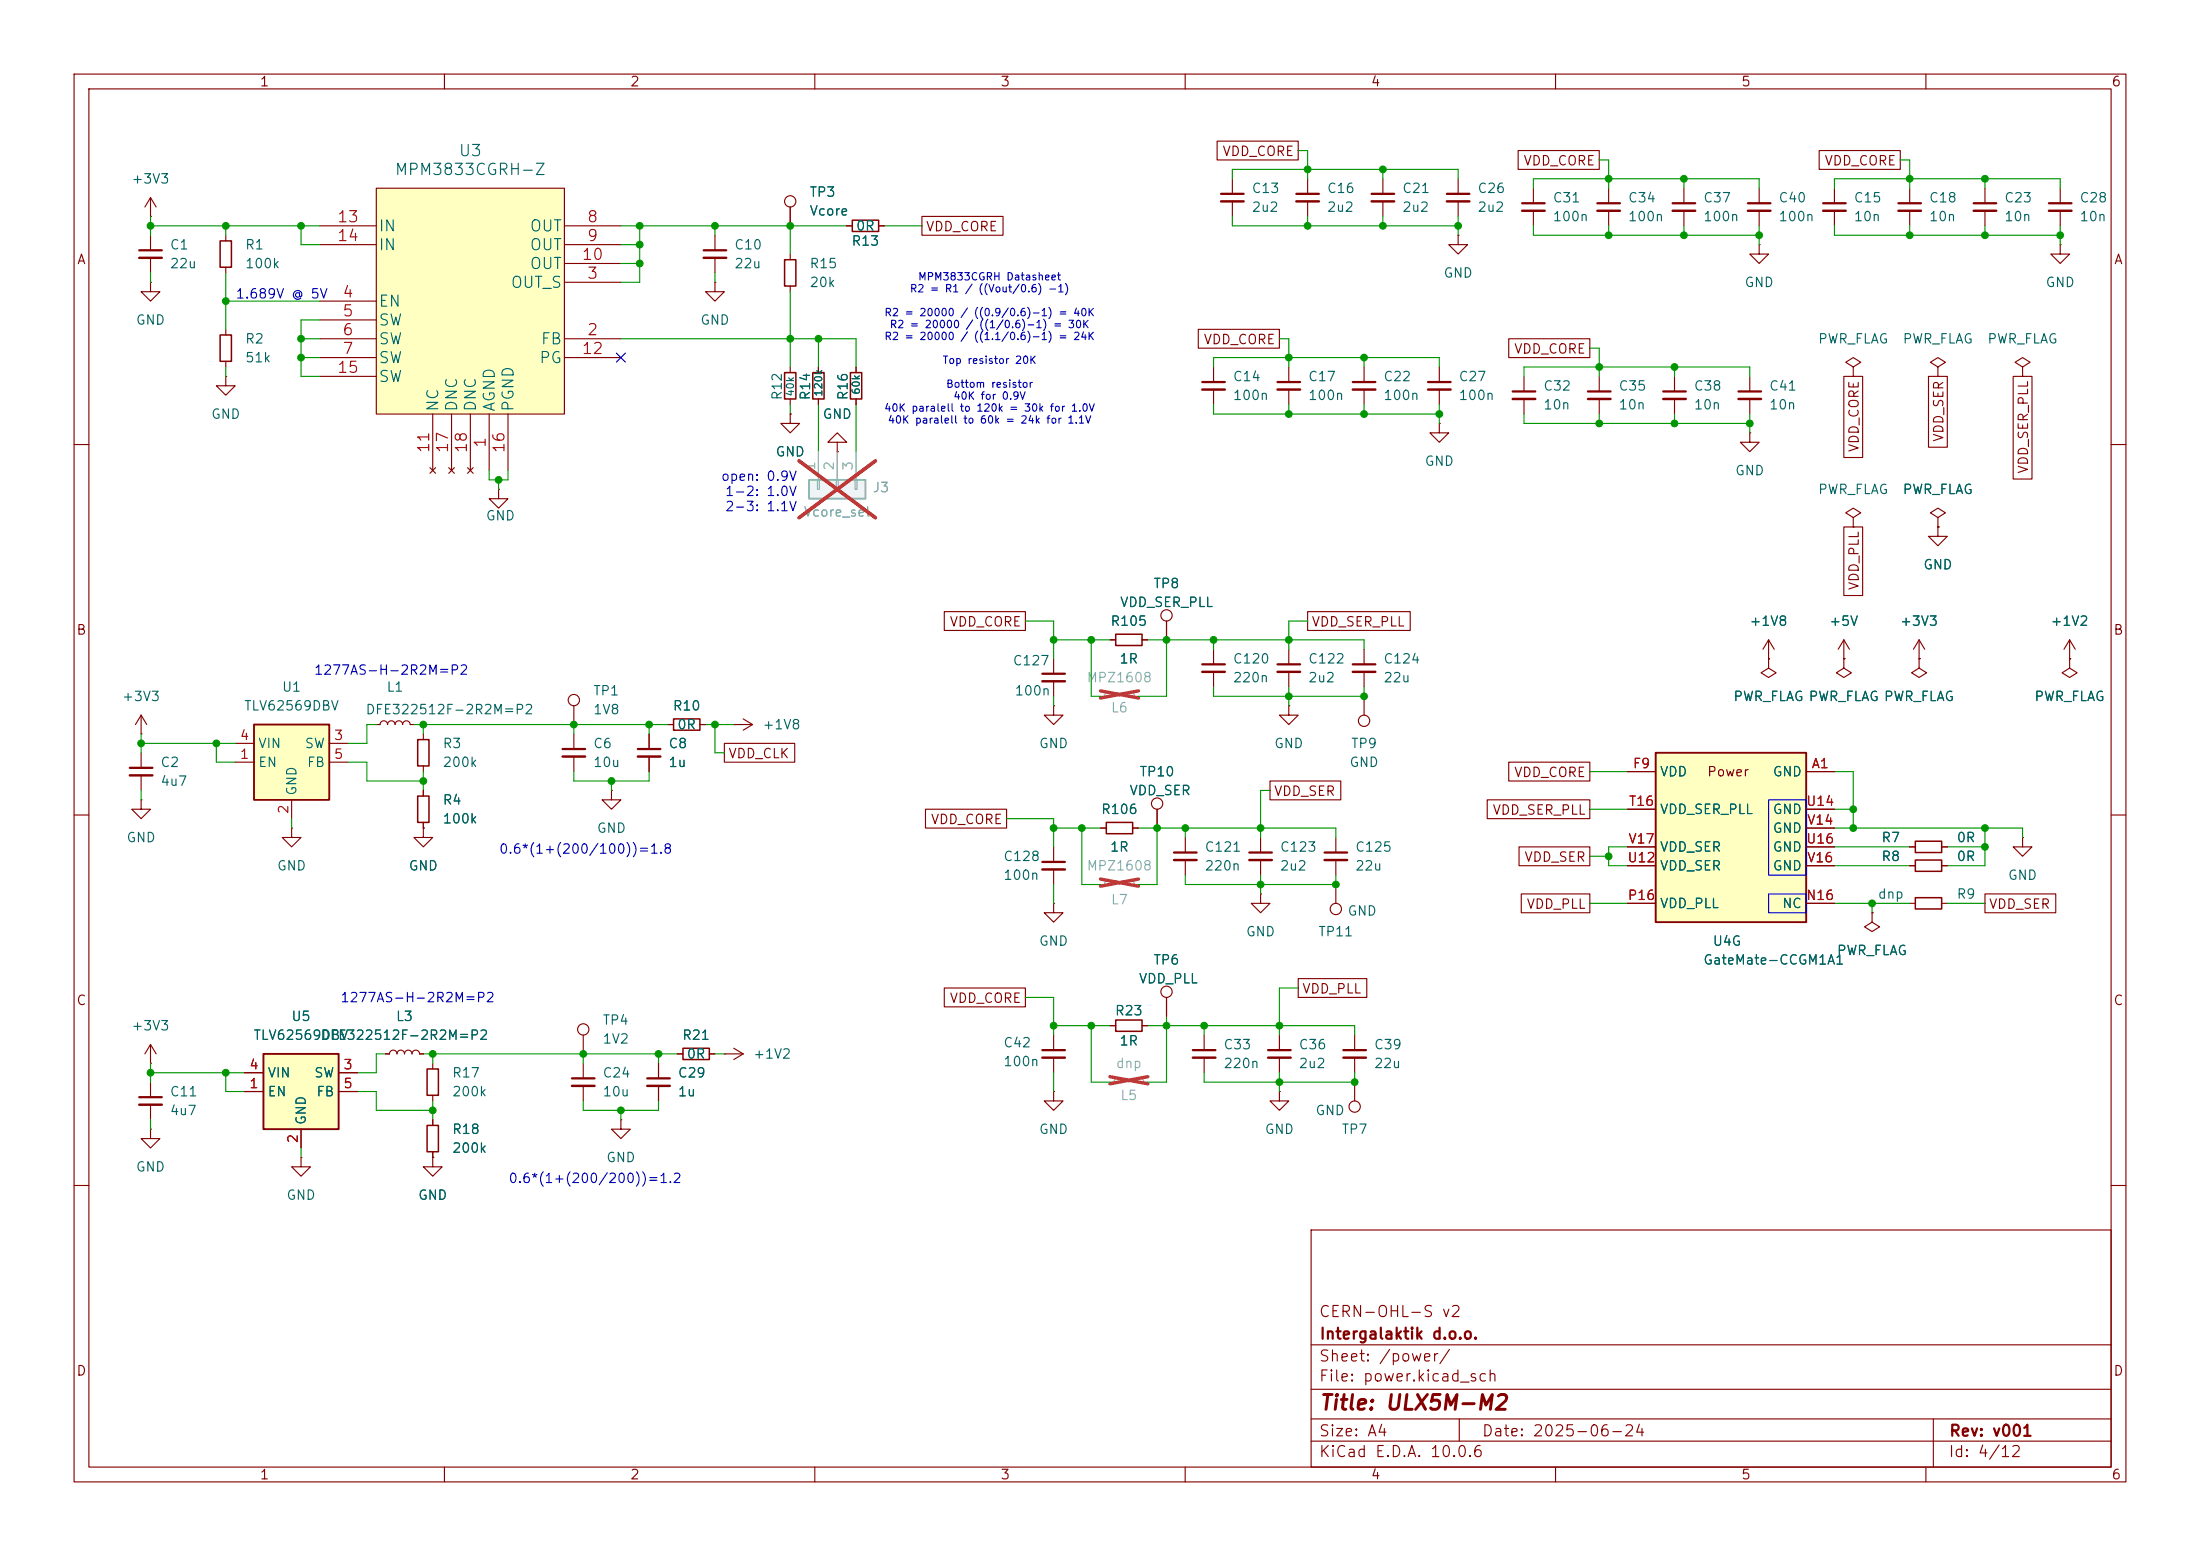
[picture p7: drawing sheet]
<svg xmlns="http://www.w3.org/2000/svg" width="297mm" height="210mm" viewBox="0 0 297 210" stroke-linecap="round" stroke-linejoin="round" font-family="sans-serif">
<g fill="none" stroke="#840000" stroke-width=".15">
<path d="M10 10h277v190h-277zM12 12h273v186h-273zM60 10v2M110 10v2M160 10v2M210 10v2M260 10v2M166.4 24.1v2.1M166.4 27.2v2M176.5 24.1v2.1M176.5 27.2v2M186.7 24.1v2.1"/>
<path d="M186.7 27.2v2M196.8 31.8v1.2h1.3l-1.3 1.3-1.2-1.3h1.2M196.8 31.8h.1M196.8 24.1v2.1M196.8 27.2v2M207 25.4v2M207 28.4v2.1M247.6 25.4v2M247.6 28.4v2.1M257.8 25.4v2M257.8 28.4v2.1M268 25.4v2"/>
<path d="M268 28.4v2.1M278.1 25.4v2M278.1 28.4v2.1M163.8 49.5v2.1M163.8 52.6v2M174 49.5v2.1M174 52.6v2M184.1 49.5v2.1M184.1 52.6v2M194.3 57.2v1.2h1.3l-1.3 1.3-1.3-1.3h1.3M194.3 57.2h.1M194.3 49.5v2.1"/>
<path d="M194.3 52.6v2M205.7 50.8v2M205.7 53.8v2.1M250.2 49.5l1-.6-1-.6-1 .6 1 .6v1.3M250.2 50.8h.1M261.6 49.5l1-.6-1-.6-1 .6 1 .6v1.3M261.6 50.8h.1M273 49.5l1.1-.6-1.1-.6-1 .6 1 .6v1.3M273 50.8h.1M10 60h2M285 60h2M163.8 87.6v2.1"/>
<path d="M163.8 90.7v2M174 95.3v1.2h1.3l-1.3 1.3-1.3-1.3h1.3M174 95.3h.1M174 87.6v2.1M174 90.7v2M184.1 87.6v2.1M184.1 90.7v2M184.1 94v2.5M10 110h2M180.3 113v2.1M180.3 116.1v2M180.3 119.4v2.5"/>
<path d="M285 110h2M170.2 120.7v1.2h1.2l-1.2 1.3-1.3-1.3h1.3M170.2 120.7h.1M10 160h2M177 166h108v32h-108zM285 160h2M60 198v2M110 198v2M160 198v2M177 194.5h108M177 191.5h108M177 187.5h108"/>
<path d="M177 181.5h108M197 191.5v3M210 198v2M260 198v2M261 191.5v6.5"/>
<circle cx="184.1" cy="97.3" r=".76"/>
<circle cx="180.3" cy="122.7" r=".76"/>
</g>
<g fill="none" stroke="#840000" stroke-width=".3">
<path d="M164.8 26.2h3.1M175 26.2h3.1M185.2 26.2h3M195.3 26.2h3.1M205.5 27.4h3M246.1 27.4h3.1M256.3 27.4h3M266.4 27.4h3.1M276.6 27.4h3.1M162.3 51.6h3.1M172.5 51.6h3M182.6 51.6h3.1"/>
<path d="M192.8 51.6h3M204.2 52.8h3.1M162.3 89.7h3.1M172.5 89.7h3M182.6 89.7h3.1M178.8 115.1h3.1"/>
</g>
<g fill="none" stroke="#840000" stroke-width=".33">
<path d="M164.8 27.2h3.1M175 27.2h3.1M185.2 27.2h3M195.3 27.2h3.1M205.5 28.4h3M246.1 28.4h3.1M256.3 28.4h3M266.4 28.4h3.1M276.6 28.4h3.1M162.3 52.6h3.1M172.5 52.6h3M182.6 52.6h3.1"/>
<path d="M192.8 52.6h3M204.2 53.8h3.1M162.3 90.7h3.1M172.5 90.7h3M182.6 90.7h3.1M178.8 116.1h3.1"/>
</g>
<path d="M223.5 101.6h20.3v22.9h-20.3z" fill="#ffffc2"/>
<path d="M223.5 101.6h20.3v22.9h-20.3z" fill="none" stroke="#840000" stroke-width=".25"/>
<g fill="none" stroke="#840000" stroke-width=".15">
<path d="M106.7 55.9v1.3h1.2l-1.2 1.2-1.3-1.2h1.3M106.7 55.9h.1M106.7 49.5v.8M106.7 53.8v.8M110.5 49.5v.8M110.5 53.8v.8M113 59.7h1.3l-1.3-1.3-1.2 1.3h1.2v1.3M115.6 49.5v.8M115.6 53.8v.8M113 61h.1M142.2 114.3v2M142.2 117.3v2.1"/>
<path d="M219.7 104.1h3.8M219.7 109.2h3.8M219.7 116.8h3.8M219.7 114.3h3.8M243.8 104.1h3.8M243.8 109.2h3.8M243.8 116.8h3.8M243.8 114.3h3.8M243.8 111.8h3.8M142.2 121.9v1.3h1.3l-1.3 1.3-1.2-1.3h1.2M142.2 121.9h.1M219.7 121.9h3.8"/>
<path d="M243.8 121.9h3.8"/>
</g>
<path d="M148.6 119.4h.5a.51 .51 0 0 1 .5-.5 .51 .51 0 0 1 .5 .5 .51 .51 0 0 1 .5-.5 .51 .51 0 0 1 .5 .5 .51 .51 0 0 1 .5-.5 .51 .51 0 0 1 .5 .5 .51 .51 0 0 1 .6-.5 .51 .51 0 0 1 .5 .5h.5" fill="none" stroke="#a1a1a1" stroke-width=".15"/>
<path d="M148.6 118.6l5.1 1M153.7 118.6l-5.1 1" fill="none" stroke="#e12e31" stroke-width=".46"/>
<path d="M140.7 116.3h3.1" fill="none" stroke="#840000" stroke-width=".3"/>
<path d="M140.7 117.3h3.1" fill="none" stroke="#840000" stroke-width=".33"/>
<path d="M105.9 50.3h1.5v3.5h-1.5zM109.7 50.3h1.6v3.5h-1.6zM114.8 50.3h1.5v3.5h-1.5z" fill="none" stroke="#840000" stroke-width=".2"/>
<path d="M109.2 64.8h7.6v2.5h-7.6z" fill="#f0f0f0"/>
<path d="M109.2 64.8h7.6v2.5h-7.6z" fill="none" stroke="#a1a1a1" stroke-width=".25"/>
<path d="M110.4 64.8h.2v1.2h-.2zM110.5 61v3.8M112.9 64.8h.3v1.2h-.3zM113 61v3.8M115.4 64.8h.3v1.2h-.3zM115.6 61v3.8" fill="none" stroke="#a1a1a1" stroke-width=".15"/>
<path d="M107.9 62.2l10.3 7.7M118.2 62.2l-10.3 7.7" fill="none" stroke="#e12e31" stroke-width=".46"/>
<path d="M105.9 35.1h1.5v3.5h-1.5zM115.1 29.7h3.5v1.5h-3.5zM56.4 99.8h1.5v3.6h-1.5zM90.9 97h3.6v1.6h-3.6zM56.4 107.4h1.5v3.6h-1.5zM258.6 113.5h3.5v1.6h-3.5zM258.6 116.1h3.5v1.5h-3.5zM258.6 121.2h3.5v1.5h-3.5zM57.7 151.9h1.5v3.5h-1.5zM92.2 141.5h3.6v1.5h-3.6z" fill="none" stroke="#840000" stroke-width=".2"/>
<g fill="none" stroke="#840000" stroke-width=".15">
<path d="M96.5 38.1v1.3h1.3l-1.3 1.2-1.3-1.2h1.3M96.5 38.1h.1M96.5 31.8v2M96.5 34.8v2M106.7 27.9v2.6M106.7 34.3v.8M106.7 38.6v.8M114.3 30.5h.8M118.6 30.5h.8M217.2 25.4v2M217.2 28.4v2.1M227.3 25.4v2"/>
<path d="M227.3 28.4v2.1M237.5 33v1.3h1.3l-1.3 1.3-1.3-1.3h1.3M237.5 33h.1M237.5 25.4v2M237.5 28.4v2.1M278.1 33v1.3h1.3l-1.3 1.3-1.2-1.3h1.2M278.1 33h.1M215.9 50.8v2M215.9 53.8v2.1M226.1 50.8v2M226.1 53.8v2.1M236.2 58.4v1.3h1.3l-1.3 1.3-1.3-1.3h1.3"/>
<path d="M236.2 58.4h.1M236.2 50.8v2M236.2 53.8v2.1M67.3 66v1.3h1.3l-1.3 1.3-1.3-1.3h1.3M67.3 66h.1M19 99.1h.1M19 96.5l-.7 1.3M19 96.5l.8 1.3M19 96.5v2.6M50.8 97.8h.5a.51 .51 0 0 1 .5-.5 .51 .51 0 0 1 .5 .5 .51 .51 0 0 1 .5-.5 .51 .51 0 0 1 .5 .5 .51 .51 0 0 1 .5-.5 .51 .51 0 0 1 .6 .5 .51 .51 0 0 1 .5-.5 .51 .51 0 0 1 .5 .5h.5M57.1 99.1v.7M77.5 95.3v2.5"/>
<path d="M77.5 99.1v2M87.6 99.1v2M90.2 97.8h.7M94.5 97.8h.7M57.1 111.8v1.2h1.3l-1.3 1.3-1.2-1.3h1.2M57.1 111.8h.1M57.1 103.4v.7M57.1 106.7v.7M57.1 111v.8M77.5 102.1v2M82.5 106.7v1.3h1.3l-1.3 1.2-1.2-1.2h1.2M82.5 106.7h.1"/>
<path d="M87.6 102.1v2M257.8 114.3h.8M257.8 116.8h.8M262.1 114.3h.8M262.1 116.8h.8M78.7 139.7v2.5M252.7 123.2v1.3l1 .6-1 .6-1-.6 1-.6M252.7 123.2h.1M257.8 121.9h.8M262.1 121.9h.8M20.3 143.5h.1M20.3 141l-.7 1.2"/>
<path d="M20.3 141l.8 1.2M20.3 141v2.5M58.4 156.2v1.3h1.3l-1.3 1.3-1.3-1.3h1.3M58.4 156.2h.1M58.4 151.1v.8M58.4 155.4v.8M78.7 143.5v2M78.7 146.6v2M83.8 151.1v1.3h1.3l-1.3 1.3-1.3-1.3h1.3M83.8 151.1h.1M88.9 143.5v2M88.9 146.6v2"/>
<path d="M91.4 142.2h.8M95.8 142.2h.7M97.8 142.2h.1M97.8 142.2h2.5M99.1 141.5l1.2 .7M100.3 142.2l-1.2 .8"/>
<circle cx="106.7" cy="27.2" r=".76"/>
<circle cx="77.5" cy="94.5" r=".76"/>
<circle cx="78.7" cy="138.9" r=".76"/>
</g>
<path d="M95 33.8h3M215.6 27.4h3.1M225.8 27.4h3.1M236 27.4h3M214.4 52.8h3M224.5 52.8h3.1M234.7 52.8h3M75.9 101.1h3.1M86.1 101.1h3.1M77.2 145.5h3.1M87.4 145.5h3" fill="none" stroke="#840000" stroke-width=".3"/>
<path d="M95 34.8h3M215.6 28.4h3.1M225.8 28.4h3.1M236 28.4h3M214.4 53.8h3M224.5 53.8h3.1M234.7 53.8h3M75.9 102.1h3.1M86.1 102.1h3.1M77.2 146.6h3.1M87.4 146.6h3" fill="none" stroke="#840000" stroke-width=".33"/>
<path d="M34.3 97.8h10.1v10.2h-10.1z" fill="#ffffc2"/>
<path d="M34.3 97.8h10.1v10.2h-10.1z" fill="none" stroke="#840000" stroke-width=".25"/>
<g fill="none" stroke="#840000" stroke-width=".15">
<path d="M20.3 38.1v1.3h1.3l-1.3 1.2-1.3-1.2h1.3M20.3 38.1h.1M20.3 31.8v2M20.3 34.8v2M250.2 69.9l1-.7-1-.6-1 .6 1 .7v1.2M250.2 71.1h.1M261.6 71.1v1.3h1.3l-1.3 1.3-1.3-1.3h1.3M261.6 71.1h.1M261.6 69.9l1-.7-1-.6-1 .6 1 .7v1.2M238.8 88.9v1.3l1 .6-1 .6-1.1-.6 1.1-.6M238.8 88.9h.1M238.8 86.4l-.8 1.2"/>
<path d="M238.8 86.4l.7 1.2M238.8 86.4v2.5M248.9 88.9h.1M248.9 88.9v1.3l1 .6-1 .6-1-.6 1-.6M248.9 86.4l-.7 1.2M248.9 86.4l.8 1.2M248.9 86.4v2.5M259.1 88.9v1.3l1 .6-1 .6-1-.6 1-.6M259.1 88.9h.1M259.1 86.4l-.8 1.2M259.1 86.4l.7 1.2M259.1 86.4v2.5"/>
<path d="M279.4 88.9h.1M279.4 88.9v1.3l1 .6-1 .6-1-.6 1-.6M279.4 86.4l-.8 1.2M279.4 86.4l.8 1.2M279.4 86.4v2.5M19 108v1.2h1.3l-1.3 1.3-1.2-1.3h1.2M19 108h.1M19 101.6v2M19 104.6v2.1M31.7 102.9h2.6M31.7 100.3h2.6M39.4 111.8v1.2h1.2l-1.2 1.3-1.3-1.3h1.3"/>
<path d="M39.4 111.8h.1M39.4 108v2.5M44.4 102.9h2.6M44.4 100.3h2.6M170.2 113v2.1M170.2 116.1v2M273 113v1.3h1.3l-1.3 1.3-1.2-1.3h1.2M273 113h.1"/>
</g>
<path d="M18.8 33.8h3M17.5 103.6h3.1M168.7 115.1h3" fill="none" stroke="#840000" stroke-width=".3"/>
<path d="M18.8 34.8h3M17.5 104.6h3.1M168.7 116.1h3" fill="none" stroke="#840000" stroke-width=".33"/>
<path d="M50.8 25.4h25.4v30.5h-25.4z" fill="#ffffc2"/>
<g fill="none" stroke="#840000" stroke-width=".15">
<path d="M20.3 29.2h.1M20.3 26.7l-.7 1.2M20.3 26.7l.8 1.2M20.3 26.7v2.5M30.5 31.8v.7M30.5 36.1v.7M43.2 30.5h7.6M43.2 33h7.6M50.8 25.4h25.4v30.5h-25.4zM76.2 38.1h7.6M76.2 30.5h7.6M76.2 33h7.6"/>
<path d="M76.2 35.6h7.6M30.5 50.8v1.3h1.2l-1.2 1.2-1.3-1.2h1.3M30.5 50.8h.1M30.5 44.5v.7M30.5 48.8v.7M43.2 45.7h7.6M43.2 40.6h7.6M43.2 43.2h7.6M43.2 48.3h7.6M43.2 50.8h7.6M58.4 55.9v7.6M61 55.9v7.6"/>
<path d="M63.5 55.9v7.6M66 55.9v7.6M68.6 55.9v7.6M76.2 45.7h7.6M76.2 48.3h7.6M58 63.1l.8 .8M58.8 63.1l-.8 .8M60.6 63.1l.7 .8M61.3 63.1l-.7 .8M63.1 63.1l.8 .8M63.9 63.1l-.8 .8M40.6 156.2v1.3h1.3l-1.3 1.3-1.2-1.3h1.2"/>
<path d="M40.6 156.2h.1M52.1 142.2h.5a.51 .51 0 0 1 .5-.5 .51 .51 0 0 1 .5 .5 .51 .51 0 0 1 .5-.5 .51 .51 0 0 1 .5 .5 .51 .51 0 0 1 .5-.5 .51 .51 0 0 1 .5 .5 .51 .51 0 0 1 .5-.5 .51 .51 0 0 1 .5 .5h.5M58.4 143.5v.8M58.4 147.8v.8"/>
</g>
<path d="M29.7 32.5h1.5v3.6h-1.5zM29.7 45.2h1.5v3.6h-1.5zM57.7 144.3h1.5v3.5h-1.5z" fill="none" stroke="#840000" stroke-width=".2"/>
<path d="M35.6 142.2h10.1v10.2h-10.1z" fill="#ffffc2"/>
<path d="M35.6 142.2h10.1v10.2h-10.1z" fill="none" stroke="#840000" stroke-width=".25"/>
<g fill="none" stroke="#840000" stroke-width=".15">
<path d="M164.3 19h11v2.6h-11zM106.7 27.9v2.6M114.3 30.5h.8M118.6 30.5h.8M124.5 29.2h10.9v2.6h-10.9zM205 20.3h10.9v2.6h-10.9zM245.6 20.3h10.9v2.6h-10.9zM106.7 55.9h.1M110.5 49.5v.8M110.5 53.8v.8M115.6 49.5v.8M115.6 53.8v.8"/>
<path d="M161.8 44.4h10.9v2.6h-10.9zM203.7 45.7h10.9v2.6h-10.9zM248.9 50.8h2.6v10.9h-2.6zM260.3 50.8h2.6v9.6h-2.6zM271.8 50.8h2.5v13.9h-2.5zM113 61h.1M248.9 71.1h2.6v9.3h-2.6zM261.6 71.1h.1M87.6 99.1v2M90.2 97.8h.7M94.5 97.8h.7M99.1 97.8h.1"/>
<path d="M99.1 97.8h2.5M100.3 97l1.3 .8M101.6 97.8l-1.3 .8M127.5 82.5h10.9v2.6h-10.9zM142.2 95.3v1.2h1.3l-1.3 1.3-1.2-1.3h1.2M142.2 95.3h.1M142.2 88.9v2M142.2 91.9v2.1M149.9 86.4h.7M154.2 86.4h.7M157.5 83.8v2.6M176.5 82.5h13.9v2.6h-13.9z"/>
<path d="M238.8 88.9h.1M248.9 88.9h.1M259.1 88.9h.1M279.4 88.9h.1M57.1 111.8h.1M57.1 106.7v.7M57.1 111v.8M87.6 102.1v2M97.8 100.3h9.5v2.6h-9.5zM124.9 109.2h11v2.6h-11zM148.6 111.8h.8M152.9 111.8h.8"/>
<path d="M156.2 109.2v2.6M160 113v2.1M160 116.1v2M171.4 105.4h9.6v2.6h-9.6zM200.8 107.9h13.8v2.6h-13.8zM203.7 102.9h10.9v2.5h-10.9zM205.1 114.3h9.5v2.5h-9.5zM219.7 104.1h3.8M219.7 109.2h3.8M219.7 116.8h3.8M219.7 114.3h3.8M243.8 111.8h3.8"/>
<path d="M243.8 104.1h3.8M243.8 109.2h3.8M243.8 116.8h3.8M243.8 114.3h3.8M257.8 116.8h.8M257.8 114.3h.8M262.1 116.8h.8M262.1 114.3h.8M127.5 133.3h10.9v2.6h-10.9zM142.2 139.7v2M149.9 138.4h.7M154.2 138.4h.7"/>
<path d="M157.5 134.6v2.6M162.6 139.7v2M172.7 139.7v2M175.3 132.1h9.2v2.5h-9.2zM182.9 139.7v2M205.4 120.6h9.2v2.6h-9.2zM219.7 121.9h3.8M243.8 121.9h3.8M252.7 123.2h.1M268 120.6h9.5v2.6h-9.5zM20.3 152.4v1.3h1.3l-1.3 1.2-1.3-1.2h1.3M20.3 152.4h.1"/>
<path d="M20.3 146.1v2M20.3 149.1v2M33 147.3h2.6M33 144.8h2.6M40.6 152.4v2.5M45.7 147.3h2.6M45.7 144.8h2.6M52.1 142.2h.5M56.6 142.2h.5M58.4 156.2h.1M58.4 151.1v.8M58.4 155.4v.8"/>
<path d="M88.9 143.5v2M88.9 146.6v2M91.4 142.2h.8M95.8 142.2h.7M142.2 147.3v1.3h1.3l-1.3 1.3-1.2-1.3h1.2M142.2 147.3h.1M142.2 142.7v2.1M162.6 142.7v2.1M172.7 147.3v1.3h1.3l-1.3 1.3-1.3-1.3h1.3M172.7 147.3h.1M172.7 142.7v2.1M182.9 142.7v2.1"/>
<path d="M182.9 146.1v2.5"/>
<circle cx="157.5" cy="83.1" r=".76"/>
<circle cx="156.2" cy="108.5" r=".76"/>
<circle cx="157.5" cy="133.9" r=".76"/>
<circle cx="182.9" cy="149.4" r=".76"/>
</g>
<path d="M140.7 90.9h3.1M158.5 115.1h3M18.8 148.1h3M140.7 141.7h3.1M161 141.7h3.1M171.2 141.7h3M181.4 141.7h3" fill="none" stroke="#840000" stroke-width=".3"/>
<path d="M140.7 91.9h3.1M158.5 116.1h3M18.8 149.1h3M140.7 142.7h3.1M161 142.7h3.1M171.2 142.7h3M181.4 142.7h3" fill="none" stroke="#840000" stroke-width=".33"/>
<path d="M150.6 85.6h3.6v1.5h-3.6zM149.4 111h3.5v1.5h-3.5zM150.6 137.7h3.6v1.5h-3.6z" fill="none" stroke="#840000" stroke-width=".2"/>
<path d="M110.5 61v3.8M113 61v3.8M115.6 61v3.8M148.6 94h.5a.51 .51 0 0 1 .5-.5 .51 .51 0 0 1 .5 .5 .51 .51 0 0 1 .5-.5 .51 .51 0 0 1 .5 .5 .51 .51 0 0 1 .5-.5 .51 .51 0 0 1 .5 .5 .51 .51 0 0 1 .6-.5 .51 .51 0 0 1 .5 .5h.5M149.9 146.1h.5a.51 .51 0 0 1 .5-.6 .51 .51 0 0 1 .5 .6 .51 .51 0 0 1 .5-.6 .51 .51 0 0 1 .5 .6 .51 .51 0 0 1 .5-.6 .51 .51 0 0 1 .5 .6 .51 .51 0 0 1 .5-.6 .51 .51 0 0 1 .5 .6h.5" fill="none" stroke="#a1a1a1" stroke-width=".15"/>
<path d="M107.9 62.2l10.3 7.7M118.2 62.2l-10.3 7.7M148.6 93.2l5.1 1M153.7 93.2l-5.1 1M149.8 145.3l5.2 1M155 145.3l-5.2 1" fill="none" stroke="#e12e31" stroke-width=".46"/>
<g fill="none" stroke="#009600" stroke-width=".15">
<path d="M20.3 30.5h22.9M20.3 29.2v2.6M20.3 36.8v1.3M30.5 30.5v1.3M30.5 36.8v7.7M40.6 30.5v2.5h2.6M83.8 33h2.6M83.8 30.5h30.5M83.8 35.6h2.6M86.4 30.5v7.6h-2.6M96.5 30.5v1.3M96.5 36.8v1.3"/>
<path d="M106.7 30.5v3.8M106.7 39.4v10.1M119.4 30.5h5.1M166.4 29.2v1.3h30.4M166.4 24.1v-1.2h30.4v1.2M175.3 20.3h1.2v3.8M176.5 29.2v1.3M186.7 22.9v1.2M186.7 29.2v1.3M196.8 29.2v2.6M207 25.4v-1.3h30.5v1.3M207 30.5v1.3h30.5"/>
<path d="M215.9 21.6h1.3v3.8M217.2 30.5v1.3M227.3 24.1v1.3M227.3 30.5v1.3M237.5 30.5v2.5M247.6 25.4v-1.3h30.5v1.3M247.6 30.5v1.3h30.5M256.5 21.6h1.3v3.8M257.8 30.5v1.3M268 24.1v1.3M268 30.5v1.3M278.1 30.5v2.5"/>
<path d="M30.5 49.5v1.3M30.5 40.6h12.7M40.6 45.7h2.6M40.6 48.3h2.6M43.2 43.2h-2.6v7.6h2.6M83.8 45.7h31.8v3.8M106.7 54.6v1.3M110.5 45.7v3.8M110.5 54.6v6.4M115.6 54.6v6.4M163.8 49.5v-1.2h30.5v1.2M163.8 54.6v1.3h30.5"/>
<path d="M172.7 45.7h1.3v3.8M174 54.6v1.3M184.1 48.3v1.2M184.1 54.6v1.3M194.3 54.6v2.6M205.7 50.8v-1.3h30.5v1.3M205.7 55.9v1.3h30.5M214.6 47h1.3v3.8M215.9 55.9v1.3M226.1 49.5v1.3M226.1 55.9v1.3M236.2 55.9v2.5"/>
<path d="M66 63.5v1.3h2.6v-1.3M67.3 64.8v1.2M19 99.1v2.5M50.8 97.8h-1.3v2.5h-2.5M55.9 97.8h34.3M57.1 97.8v1.3M77.5 97.8v1.3M87.6 97.8v1.3M95.2 97.8h3.9M96.5 97.8v3.8h1.3M138.4 83.8h3.8v5.1M142.2 94v1.3"/>
<path d="M142.2 86.4h7.7M147.3 86.4v7.6h1.3M154.9 86.4h29.2v1.2M157.5 86.4v7.6h-3.8M163.8 92.7v1.3h20.3v-1.3M163.8 86.4v1.2M174 92.7v2.6M176.5 83.8h-2.5v3.8M19 106.7v1.3M19 100.3h12.7M29.2 100.3v2.6h2.5M39.4 110.5v1.3"/>
<path d="M47 102.9h2.5v2.5h7.6M57.1 104.1v2.6M77.5 104.1v1.3h10.1v-1.3M82.5 105.4v1.3M135.9 110.5h6.3v3.8M142.2 111.8h6.4M142.2 119.4v2.5M146 111.8v7.6h2.6M153.7 111.8h26.6v1.2M156.2 111.8v7.6h-2.5M160 118.1v1.3h20.3v-1.3M160 111.8v1.2"/>
<path d="M170.2 118.1v2.6M171.4 106.7h-1.2v6.3M214.6 104.1h5.1M214.6 115.6h2.6M214.6 109.2h5.1M219.7 114.3h-2.5v2.5h2.5M247.6 116.8h10.2M247.6 111.8h25.4v1.2M247.6 114.3h10.2M247.6 104.1h2.6v7.7M247.6 109.2h2.6M262.9 114.3h5.1"/>
<path d="M268 111.8v5h-5.1M138.4 134.6h3.8v5.1M142.2 138.4h7.7M147.3 138.4v7.7h2.6M154.9 138.4h28v1.3M157.5 137.2v8.9h-2.6M162.6 138.4v1.3M175.3 133.4h-2.6v6.3M214.6 121.9h5.1M247.6 121.9h10.2M252.7 121.9v1.3M262.9 121.9h5.1"/>
<path d="M20.3 143.5v2.6M20.3 151.1v1.3M20.3 144.8h12.7M30.5 144.8v2.5h2.5M40.6 154.9v1.3M48.3 147.3h2.5v2.6h7.6M52.1 142.2h-1.3v2.6h-2.5M57.1 142.2h34.3M58.4 142.2v1.3M58.4 148.6v2.5M78.7 142.2v1.3M78.7 148.6v1.3h10.2v-1.3"/>
<path d="M83.8 149.9v1.2M88.9 142.2v1.3M96.5 142.2h1.3M142.2 144.8v2.5M162.6 144.8v1.3h20.3v-1.3M172.7 144.8v2.5"/>
</g>
<path d="M83.2 47.7l1.2 1.2M84.4 47.7l-1.2 1.2" fill="none" stroke="#000084" stroke-width=".15"/>
<path d="M238.8 108h5v10.1h-5zM238.8 120.7h5v2.5h-5z" fill="none" stroke="#0000c2" stroke-width=".15"/>
<g fill="#009600" stroke="#009600" stroke-width=".14">
<circle cx="172.7" cy="146.1" r=".46"/>
<circle cx="162.6" cy="138.4" r=".46"/>
<circle cx="157.5" cy="138.4" r=".46"/>
<circle cx="147.3" cy="138.4" r=".46"/>
<circle cx="172.7" cy="138.4" r=".46"/>
<circle cx="182.9" cy="146.1" r=".46"/>
<circle cx="184.1" cy="48.3" r=".46"/>
<circle cx="176.5" cy="30.5" r=".46"/>
<circle cx="186.7" cy="30.5" r=".46"/>
<circle cx="196.8" cy="30.5" r=".46"/>
<circle cx="186.7" cy="22.9" r=".46"/>
<circle cx="176.5" cy="22.9" r=".46"/>
<circle cx="184.1" cy="55.9" r=".46"/>
<circle cx="194.3" cy="55.9" r=".46"/>
<circle cx="163.8" cy="86.4" r=".46"/>
<circle cx="160" cy="111.8" r=".46"/>
<circle cx="156.2" cy="111.8" r=".46"/>
<circle cx="146" cy="111.8" r=".46"/>
<circle cx="147.3" cy="86.4" r=".46"/>
<circle cx="83.8" cy="149.9" r=".46"/>
<circle cx="96.5" cy="97.8" r=".46"/>
<circle cx="142.2" cy="138.4" r=".46"/>
<circle cx="88.9" cy="142.2" r=".46"/>
<circle cx="78.7" cy="142.2" r=".46"/>
<circle cx="142.2" cy="86.4" r=".46"/>
<circle cx="157.5" cy="86.4" r=".46"/>
<circle cx="142.2" cy="111.8" r=".46"/>
<circle cx="110.5" cy="45.7" r=".46"/>
<circle cx="174" cy="55.9" r=".46"/>
<circle cx="174" cy="48.3" r=".46"/>
<circle cx="106.7" cy="30.5" r=".46"/>
<circle cx="106.7" cy="45.7" r=".46"/>
<circle cx="250.2" cy="109.2" r=".46"/>
<circle cx="217.2" cy="115.6" r=".46"/>
<circle cx="250.2" cy="111.8" r=".46"/>
<circle cx="252.7" cy="121.9" r=".46"/>
<circle cx="227.3" cy="24.1" r=".46"/>
<circle cx="215.9" cy="49.5" r=".46"/>
<circle cx="237.5" cy="31.8" r=".46"/>
<circle cx="227.3" cy="31.8" r=".46"/>
<circle cx="278.1" cy="31.8" r=".46"/>
<circle cx="257.8" cy="24.1" r=".46"/>
<circle cx="268" cy="24.1" r=".46"/>
<circle cx="257.8" cy="31.8" r=".46"/>
<circle cx="268" cy="31.8" r=".46"/>
<circle cx="170.2" cy="119.4" r=".46"/>
<circle cx="180.3" cy="119.4" r=".46"/>
<circle cx="184.1" cy="94" r=".46"/>
<circle cx="174" cy="94" r=".46"/>
<circle cx="174" cy="86.4" r=".46"/>
<circle cx="170.2" cy="111.8" r=".46"/>
<circle cx="217.2" cy="24.1" r=".46"/>
<circle cx="217.2" cy="31.8" r=".46"/>
<circle cx="215.9" cy="57.2" r=".46"/>
<circle cx="236.2" cy="57.2" r=".46"/>
<circle cx="226.1" cy="57.2" r=".46"/>
<circle cx="226.1" cy="49.5" r=".46"/>
<circle cx="268" cy="114.3" r=".46"/>
<circle cx="268" cy="111.8" r=".46"/>
<circle cx="30.5" cy="30.5" r=".46"/>
<circle cx="30.5" cy="40.6" r=".46"/>
<circle cx="86.4" cy="30.5" r=".46"/>
<circle cx="96.5" cy="30.5" r=".46"/>
<circle cx="86.4" cy="33" r=".46"/>
<circle cx="40.6" cy="30.5" r=".46"/>
<circle cx="40.6" cy="48.3" r=".46"/>
<circle cx="20.3" cy="30.5" r=".46"/>
<circle cx="40.6" cy="45.7" r=".46"/>
<circle cx="58.4" cy="142.2" r=".46"/>
<circle cx="30.5" cy="144.8" r=".46"/>
<circle cx="58.4" cy="149.9" r=".46"/>
<circle cx="20.3" cy="144.8" r=".46"/>
<circle cx="77.5" cy="97.8" r=".46"/>
<circle cx="67.3" cy="64.8" r=".46"/>
<circle cx="86.4" cy="35.6" r=".46"/>
<circle cx="87.6" cy="97.8" r=".46"/>
<circle cx="82.5" cy="105.4" r=".46"/>
<circle cx="57.1" cy="105.4" r=".46"/>
<circle cx="29.2" cy="100.3" r=".46"/>
<circle cx="57.1" cy="97.8" r=".46"/>
<circle cx="19" cy="100.3" r=".46"/>
</g>
<text font-size="2" fill="#840000" x="178" y="190.8">Title: ULX5M-M2</text>
<g font-size="1.5" fill="#006464">
<text x="61.8" y="21.5">U3</text>
<text x="53.2" y="24">MPM3833CGRH-Z</text>
<text x="51" y="31.6">IN</text>
<text x="51" y="34.2">IN</text>
<text x="71.4" y="31.6">OUT</text>
<text x="71.4" y="34.2">OUT</text>
<text x="51" y="41.8">EN</text>
<text x="68.8" y="39.2">OUT_S</text>
<text x="71.4" y="36.7">OUT</text>
<text x="51" y="44.3">SW</text>
<text x="51" y="46.9">SW</text>
<text x="72.9" y="46.9">FB</text>
<text x="51" y="49.4">SW</text>
<text x="51" y="51.9">SW</text>
<text x="72.7" y="49.4">PG</text>
<text x="59.6" y="55.7" transform="rotate(-90 59.6 55.7)">NC</text>
<text x="62.1" y="55.7" transform="rotate(-90 62.1 55.7)">DNC</text>
<text x="64.6" y="55.7" transform="rotate(-90 64.6 55.7)">DNC</text>
<text x="67.2" y="55.7" transform="rotate(-90 67.2 55.7)">AGND</text>
<text x="69.7" y="55.7" transform="rotate(-90 69.7 55.7)">PGND</text>
</g>
<g font-size="1.5" fill="#a90000">
<text x="45.4" y="30.4">13</text>
<text x="45.4" y="32.9">14</text>
<text x="78.4" y="35.5">10</text>
<text x="79.1" y="30.4">8</text>
<text x="79.1" y="32.9">9</text>
<text x="46.1" y="40.5">4</text>
<text x="79.1" y="38">3</text>
<text x="46.1" y="43.1">5</text>
<text x="46.1" y="45.6">6</text>
<text x="79.1" y="45.6">2</text>
<text x="45.4" y="50.7">15</text>
<text x="46.1" y="48.2">7</text>
<text x="78.4" y="48.2">12</text>
<text x="58.3" y="61.3" transform="rotate(-90 58.3 61.3)">11</text>
<text x="60.9" y="61.3" transform="rotate(-90 60.9 61.3)">17</text>
<text x="63.4" y="61.3" transform="rotate(-90 63.4 61.3)">18</text>
<text x="65.9" y="60.6" transform="rotate(-90 65.9 60.6)">1</text>
<text x="68.5" y="61.3" transform="rotate(-90 68.5 61.3)">16</text>
</g>
<g font-size="1.5" fill="#840000">
<text x="178" y="178.1">CERN-OHL-S v2</text>
<text x="178" y="184.1">Sheet: /power/</text>
<text x="178" y="181.1">Intergalaktik d.o.o.</text>
<text x="178" y="186.8">File: power.kicad_sch</text>
<text x="178" y="197">KiCad E.D.A. 10.0.6</text>
<text x="178" y="194.2">Size: A4</text>
<text x="200" y="194.2">Date: 2025-06-24</text>
<text x="263" y="197">Id: 4/12</text>
<text x="263" y="194.2">Rev: v001</text>
</g>
<g font-size="1.3" fill="#840000">
<text x="35" y="12">1</text>
<text x="85" y="12">2</text>
<text x="135" y="12">3</text>
<text x="185" y="12">4</text>
<text x="235" y="12">5</text>
<text x="285" y="12">6</text>
<text x="164.9" y="21.4">VDD_CORE</text>
<text x="205.6" y="22.6">VDD_CORE</text>
<text x="246.2" y="22.6">VDD_CORE</text>
<text x="10.3" y="36">A</text>
<text x="124.9" y="31.5">VDD_CORE</text>
<text x="285.3" y="36">A</text>
<text x="162.4" y="46.8">VDD_CORE</text>
<text x="204.3" y="48">VDD_CORE</text>
<text x="262.7" y="59.7" transform="rotate(-90 262.7 59.7)">VDD_SER</text>
<text x="251.2" y="61.1" transform="rotate(-90 251.2 61.1)">VDD_CORE</text>
<text x="274.1" y="64" transform="rotate(-90 274.1 64)">VDD_SER_PLL</text>
<text x="251.2" y="79.7" transform="rotate(-90 251.2 79.7)">VDD_PLL</text>
<text x="10.2" y="86">B</text>
<text x="128.1" y="84.9">VDD_CORE</text>
<text x="177" y="84.9">VDD_SER_PLL</text>
<text x="285.2" y="86">B</text>
<text x="98.2" y="102.7">VDD_CLK</text>
<text x="171.9" y="107.7">VDD_SER</text>
<text x="204.3" y="105.2">VDD_CORE</text>
<text x="230.4" y="105.1">Power</text>
<text x="125.6" y="111.5">VDD_CORE</text>
<text x="201.4" y="110.3">VDD_SER_PLL</text>
<text x="205.7" y="116.6">VDD_SER</text>
<text x="206" y="123">VDD_PLL</text>
<text x="268.4" y="123">VDD_SER</text>
<text x="10.2" y="136">C</text>
<text x="128.1" y="135.7">VDD_CORE</text>
<text x="175.7" y="134.4">VDD_PLL</text>
<text x="285.2" y="136">C</text>
<text x="10.2" y="186">D</text>
<text x="285.2" y="186">D</text>
<text x="35" y="200">1</text>
<text x="85" y="200">2</text>
<text x="135" y="200">3</text>
<text x="185" y="200">4</text>
<text x="235" y="200">5</text>
<text x="285" y="200">6</text>
</g>
<g font-size="1.3" fill="#006464">
<text x="17.7" y="25.1">+3V3</text>
<text x="109.2" y="26.9">TP3</text>
<text x="109.2" y="29.4">Vcore</text>
<text x="168.9" y="26.4">C13</text>
<text x="168.9" y="28.9">2u2</text>
<text x="179.1" y="26.4">C16</text>
<text x="179.1" y="28.9">2u2</text>
<text x="189.2" y="26.4">C21</text>
<text x="189.2" y="28.9">2u2</text>
<text x="199.4" y="26.4">C26</text>
<text x="199.4" y="28.9">2u2</text>
<text x="209.5" y="27.6">C31</text>
<text x="219.7" y="27.6">C34</text>
<text x="229.9" y="27.6">C37</text>
<text x="240" y="27.6">C40</text>
<text x="250.2" y="27.6">C15</text>
<text x="260.3" y="27.6">C18</text>
<text x="270.5" y="27.6">C23</text>
<text x="280.7" y="27.6">C28</text>
<text x="22.8" y="34">C1</text>
<text x="33" y="34">R1</text>
<text x="99" y="34">C10</text>
<text x="114.9" y="33.5">R13</text>
<text x="115.5" y="31.4">0R</text>
<text x="209.5" y="30.2">100n</text>
<text x="219.7" y="30.2">100n</text>
<text x="229.9" y="30.2">100n</text>
<text x="240" y="30.2">100n</text>
<text x="250.2" y="30.2">10n</text>
<text x="260.3" y="30.2">10n</text>
<text x="270.5" y="30.2">10n</text>
<text x="280.7" y="30.2">10n</text>
<text x="22.8" y="36.5">22u</text>
<text x="33" y="36.5">100k</text>
<text x="99" y="36.5">22u</text>
<text x="109.2" y="36.5">R15</text>
<text x="109.2" y="39.1">20k</text>
<text x="194.8" y="37.8">GND</text>
<text x="235.4" y="39.1">GND</text>
<text x="276.1" y="39.1">GND</text>
<text x="18.3" y="44.1">GND</text>
<text x="33" y="46.7">R2</text>
<text x="94.5" y="44.1">GND</text>
<text x="245.3" y="46.7">PWR_FLAG</text>
<text x="256.8" y="46.7">PWR_FLAG</text>
<text x="268.2" y="46.7">PWR_FLAG</text>
<text x="33" y="49.2">51k</text>
<text x="166.4" y="51.8">C14</text>
<text x="176.5" y="51.8">C17</text>
<text x="186.7" y="51.8">C22</text>
<text x="196.8" y="51.8">C27</text>
<text x="208.3" y="53">C32</text>
<text x="218.4" y="53">C35</text>
<text x="228.6" y="53">C38</text>
<text x="238.7" y="53">C41</text>
<text x="28.4" y="56.8">GND</text>
<text x="105.9" y="54.1" transform="rotate(-90 105.9 54.1)">R12</text>
<text x="109.7" y="54.1" transform="rotate(-90 109.7 54.1)">R14</text>
<text x="111" y="56.8">GND</text>
<text x="114.8" y="54.1" transform="rotate(-90 114.8 54.1)">R16</text>
<text x="166.4" y="54.3">100n</text>
<text x="176.5" y="54.3">100n</text>
<text x="186.7" y="54.3">100n</text>
<text x="196.8" y="54.3">100n</text>
<text x="208.3" y="55.6">10n</text>
<text x="218.4" y="55.6">10n</text>
<text x="228.6" y="55.6">10n</text>
<text x="238.7" y="55.6">10n</text>
<text x="104.6" y="61.9">GND</text>
<text x="192.2" y="63.2">GND</text>
<text x="234.2" y="64.5">GND</text>
<text x="65.5" y="70.6">GND</text>
<text x="245.3" y="67">PWR_FLAG</text>
<text x="256.8" y="67">PWR_FLAG</text>
<text x="259.6" y="77.2">GND</text>
<text x="151.1" y="82.2">VDD_SER_PLL</text>
<text x="155.6" y="79.7">TP8</text>
<text x="149.8" y="84.8">R105</text>
<text x="151" y="89.9">1R</text>
<text x="166.4" y="89.9">C120</text>
<text x="176.5" y="89.9">C122</text>
<text x="186.7" y="89.9">C124</text>
<text x="236.1" y="84.8">+1V8</text>
<text x="246.9" y="84.8">+5V</text>
<text x="256.4" y="84.8">+3V3</text>
<text x="276.7" y="84.8">+1V2</text>
<text x="16.4" y="94.9">+3V3</text>
<text x="38" y="93.7">U1</text>
<text x="52.1" y="93.7">L1</text>
<text x="80" y="94.2">TP1</text>
<text x="136.6" y="90.1">C127</text>
<text x="136.9" y="94.2">100n</text>
<text x="166.4" y="92.4">220n</text>
<text x="176.5" y="92.4">2u2</text>
<text x="186.7" y="92.4">22u</text>
<text x="233.9" y="94.9">PWR_FLAG PWR_FLAG PWR_FLAG</text>
<text x="274.6" y="94.9">PWR_FLAG</text>
<text x="32.9" y="96.2">TLV62569DBV</text>
<text x="34.8" y="101.3">VIN</text>
<text x="41.1" y="101.3">SW</text>
<text x="49.3" y="96.7">DFE322512F-2R2M=P2</text>
<text x="59.7" y="101.3">R3</text>
<text x="80" y="96.7">1V8</text>
<text x="80" y="101.3">C6</text>
<text x="90.2" y="101.3">C8</text>
<text x="90.7" y="96.2">R10</text>
<text x="91.3" y="98.8">0R</text>
<text x="102.9" y="98.8">+1V8</text>
<text x="140.2" y="101.3">GND</text>
<text x="171.9" y="101.3">GND</text>
<text x="182.3" y="101.3">TP9</text>
<text x="21.6" y="103.8">C2</text>
<text x="21.6" y="106.4">4u7</text>
<text x="34.8" y="103.8">EN</text>
<text x="40.3" y="107.5" transform="rotate(-90 40.3 107.5)">GND</text>
<text x="41.4" y="103.8">FB</text>
<text x="59.7" y="103.8">200k</text>
<text x="80" y="103.8">10u</text>
<text x="90.2" y="103.8">1u</text>
<text x="152.4" y="107.6">VDD_SER</text>
<text x="153.8" y="105.1">TP10</text>
<text x="182.1" y="103.8">GND</text>
<text x="224" y="105.1">VDD</text>
<text x="239.2" y="105.1">GND</text>
<text x="17" y="114">GND</text>
<text x="59.7" y="108.9">R4</text>
<text x="59.7" y="111.5">100k</text>
<text x="80.5" y="112.7">GND</text>
<text x="148.6" y="110.2">R106</text>
<text x="224" y="110.2">VDD_SER_PLL</text>
<text x="239.2" y="110.2">GND</text>
<text x="239.2" y="112.7">GND</text>
<text x="253.9" y="114">R7</text>
<text x="264.1" y="114">0R</text>
<text x="37.3" y="117.8">GND</text>
<text x="55.1" y="117.8">GND</text>
<text x="135.4" y="116.5">C128</text>
<text x="135.4" y="119.1">100n</text>
<text x="149.8" y="115.3">1R</text>
<text x="162.5" y="115.3">C121</text>
<text x="162.5" y="117.8">220n</text>
<text x="172.7" y="115.3">C123</text>
<text x="172.7" y="117.8">2u2</text>
<text x="182.9" y="115.3">C125</text>
<text x="182.9" y="117.8">22u</text>
<text x="224" y="117.8">VDD_SER</text>
<text x="224" y="115.3">VDD_SER</text>
<text x="239.2" y="115.3">GND</text>
<text x="239.2" y="117.8">GND</text>
<text x="253.9" y="116.5">R8</text>
<text x="264.1" y="116.5">0R</text>
<text x="271" y="119.1">GND</text>
<text x="181.8" y="123.9">GND</text>
<text x="224" y="122.9">VDD_PLL</text>
<text x="240.5" y="122.9">NC</text>
<text x="253.4" y="121.6">dnp</text>
<text x="264.1" y="121.6">R9</text>
<text x="140.2" y="128">GND</text>
<text x="155.6" y="130.5">TP6</text>
<text x="168.1" y="126.7">GND</text>
<text x="177.9" y="126.7">TP11</text>
<text x="229.9" y="130.5">GateMate-CCGM1A1</text>
<text x="231.1" y="128">U4G</text>
<text x="247.9" y="129.2">PWR_FLAG</text>
<text x="150.4" y="137.4">R23</text>
<text x="153.7" y="133">VDD_PLL</text>
<text x="17.7" y="139.4">+3V3</text>
<text x="34.1" y="140.7">TLV62569DBV</text>
<text x="39.2" y="138.1">U5</text>
<text x="43.2" y="140.7">DFE322512F-2R2M=P2</text>
<text x="53.4" y="138.1">L3</text>
<text x="81.3" y="138.6">TP4</text>
<text x="81.3" y="141.2">1V2</text>
<text x="92" y="140.7">R21</text>
<text x="92.6" y="143.2">0R</text>
<text x="101.6" y="143.2">+1V2</text>
<text x="135.4" y="141.7">C42</text>
<text x="151" y="141.4">1R</text>
<text x="165.1" y="141.9">C33</text>
<text x="175.2" y="141.9">C36</text>
<text x="185.4" y="141.9">C39</text>
<text x="22.8" y="148.3">C11</text>
<text x="36" y="148.3">EN</text>
<text x="36" y="145.7">VIN</text>
<text x="42.3" y="145.7">SW</text>
<text x="42.6" y="148.3">FB</text>
<text x="60.9" y="145.7">R17</text>
<text x="60.9" y="148.3">200k</text>
<text x="81.3" y="145.7">C24</text>
<text x="81.3" y="148.3">10u</text>
<text x="91.4" y="145.7">C29</text>
<text x="91.4" y="148.3">1u</text>
<text x="135.4" y="144.2">100n</text>
<text x="165.1" y="144.5">220n</text>
<text x="175.2" y="144.5">2u2</text>
<text x="185.4" y="144.5">22u</text>
<text x="22.8" y="150.8">4u7</text>
<text x="41.6" y="151.9" transform="rotate(-90 41.6 151.9)">GND</text>
<text x="60.9" y="153.4">R18</text>
<text x="60.9" y="155.9">200k</text>
<text x="140.2" y="153.4">GND</text>
<text x="170.7" y="153.4">GND</text>
<text x="177.5" y="150.8">GND</text>
<text x="181" y="153.4">TP7</text>
<text x="18.3" y="158.4">GND</text>
<text x="81.8" y="157.2">GND</text>
<text x="38.6" y="162.3">GND</text>
<text x="56.4" y="162.3">GND</text>
</g>
<g font-size="1.3" fill="#0000c2">
<text x="31.7" y="40.6">1.689V @ 5V</text>
<text x="97.2" y="65.2">open: 0.9V</text>
<text x="97.8" y="67.3">1-2: 1.0V</text>
<text x="97.8" y="69.3">2-3: 1.1V</text>
<text x="42.3" y="91.4">1277AS-H-2R2M=P2</text>
<text x="67.3" y="115.5">0.6*(1+(200/100))=1.8</text>
<text x="45.9" y="135.6">1277AS-H-2R2M=P2</text>
<text x="68.6" y="160">0.6*(1+(200/200))=1.2</text>
</g>
<g font-size="1.3" fill="#aaa">
<text x="110.4" y="63.6" transform="rotate(-90 110.4 63.6)">1</text>
<text x="112.9" y="63.6" transform="rotate(-90 112.9 63.6)">2</text>
<text x="115.4" y="63.6" transform="rotate(-90 115.4 63.6)">3</text>
</g>
<g font-size="1.3" fill="#989898">
<text x="108.4" y="70.1">Vcore_sel</text>
<text x="117.7" y="66.7">J3</text>
<text x="146.6" y="92.4">MPZ1608</text>
<text x="149.9" y="96.5">L6</text>
<text x="146.6" y="117.8">MPZ1608</text>
<text x="149.9" y="122.4">L7</text>
<text x="150.5" y="144.5">dnp</text>
<text x="151.2" y="148.8">L5</text>
</g>
<g font-size="1.3" fill="#a90000">
<text x="32.3" y="100.2">4</text>
<text x="45" y="100.2">3</text>
<text x="32.3" y="102.7">1</text>
<text x="45" y="102.7">5</text>
<text x="220.3" y="104">F9</text>
<text x="244.5" y="104">A1</text>
<text x="39.2" y="110" transform="rotate(-90 39.2 110)">2</text>
<text x="219.8" y="109.1">T16</text>
<text x="243.7" y="109.1">U14</text>
<text x="243.9" y="111.6">V14</text>
<text x="219.6" y="116.7">U12</text>
<text x="219.7" y="114.2">V17</text>
<text x="243.7" y="114.2">U16</text>
<text x="243.9" y="116.7">V16</text>
<text x="219.6" y="121.8">P16</text>
<text x="243.7" y="121.8">N16</text>
<text x="33.6" y="147.2">1</text>
<text x="33.6" y="144.6">4</text>
<text x="46.3" y="144.6">3</text>
<text x="46.3" y="147.2">5</text>
<text x="40.5" y="154.4" transform="rotate(-90 40.5 154.4)">2</text>
</g>
<g font-size="1" fill="#0000c2">
<text x="122.7" y="39.7">R2 = R1 / ((Vout/0.6) -1)</text>
<text x="123.9" y="38.1">MPM3833CGRH Datasheet</text>
<text x="119.3" y="42.9">R2 = 20000 / ((0.9/0.6)-1) = 40K</text>
<text x="119.3" y="46.1">R2 = 20000 / ((1.1/0.6)-1) = 24K</text>
<text x="120" y="44.5">R2 = 20000 / ((1/0.6)-1) = 30K</text>
<text x="127.2" y="49.4">Top resistor 20K</text>
<text x="127.6" y="52.6">Bottom resistor</text>
<text x="119.3" y="55.8">40K paralell to 120k = 30k for 1.0V</text>
<text x="119.8" y="57.4">40K paralell to 60k = 24k for 1.1V</text>
<text x="128.6" y="54.2">40K for 0.9V</text>
</g>
<g font-size="1" fill="#006464">
<text x="107.4" y="53.6" transform="rotate(-90 107.4 53.6)">40k</text>
<text x="111.2" y="53.6" transform="rotate(-90 111.2 53.6)">120k</text>
<text x="116.3" y="53.4" transform="rotate(-90 116.3 53.4)">60k</text>
</g>
</svg>
